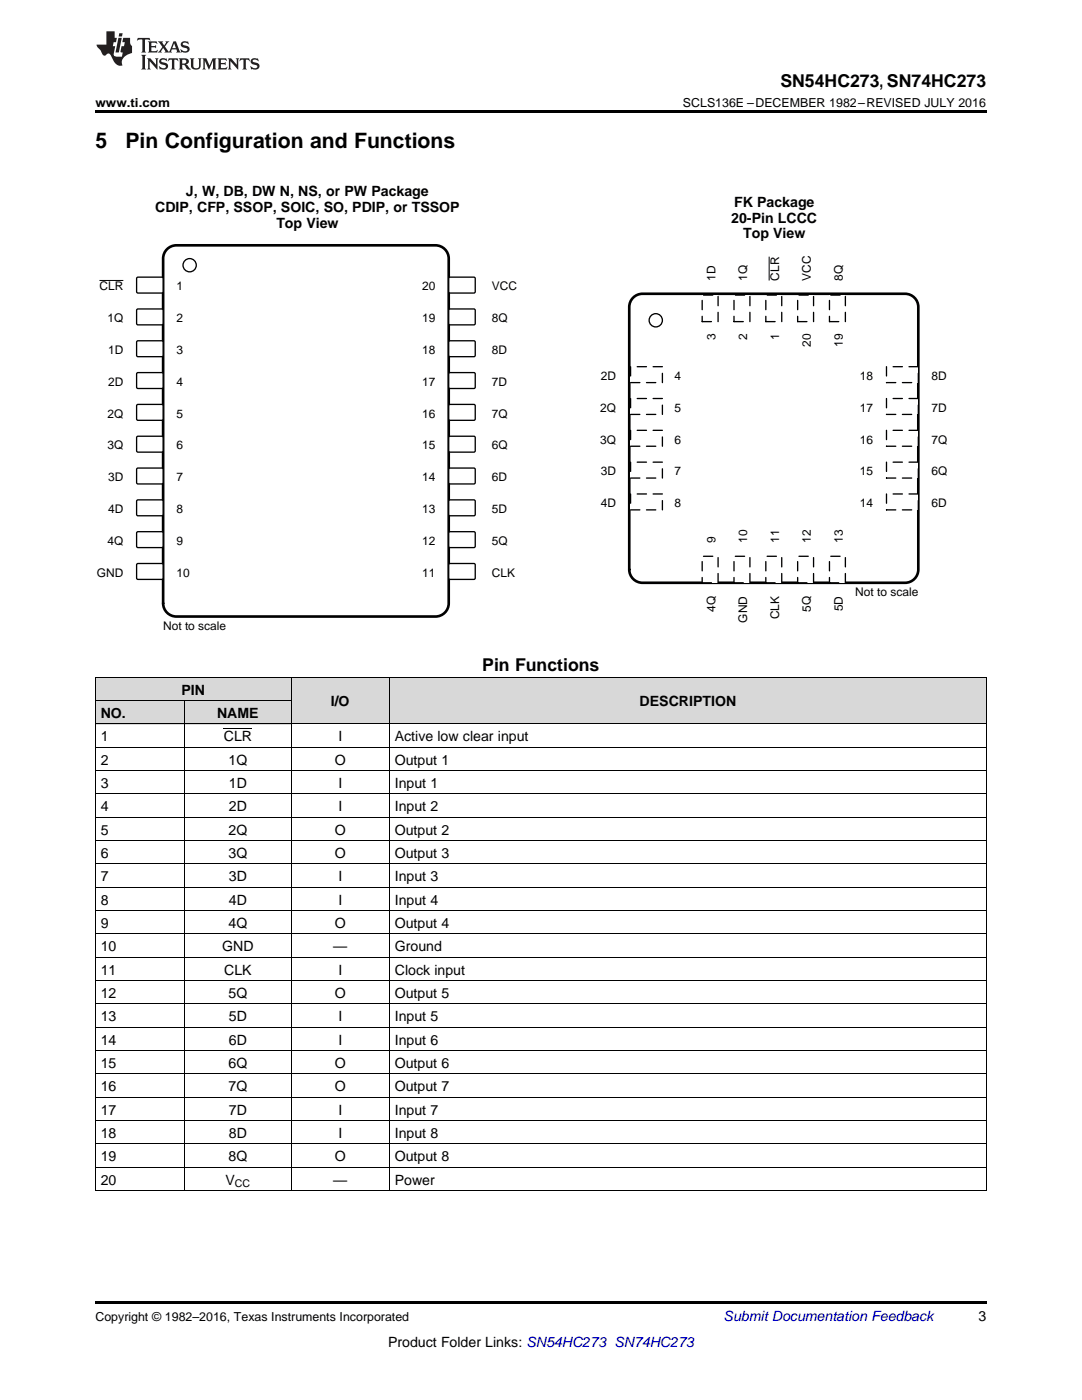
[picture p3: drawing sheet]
<svg xmlns="http://www.w3.org/2000/svg" width="216mm" height="279mm" viewBox="0 0 216 279" stroke-linecap="round" stroke-linejoin="round" font-family="sans-serif">
<g fill="#d8d8d8">
<path d="M58.1 135.2h19.6v9.3h-19.6z"/>
<path d="M77.7 135.2h119.1v9.3h-119.1z"/>
<path d="M19 139.9h17.8v4.6h-17.8z"/>
<path d="M36.8 139.9h21.3v4.6h-21.3z"/>
<path d="M19 135.2h17.8v4.7h-17.8z"/>
<path d="M36.8 135.2h21.3v4.7h-21.3z"/>
</g>
<path d="M19 237.6l.2 .1zM77.6 237.6l.1 .1zM196.7 237.6l.1 .1zM19 259.7h177.8v.5h-177.8z" fill="#000"/>
<g fill="none" stroke="#000" stroke-width=".2">
<path d="M19 135.2h177.8v102.5M19 139.8h39.1M19.1 135.2v102.5M36.8 139.8v97.9M58.1 135.2v102.5M77.7 135.2v102.5M19 158.5h177.8M19 153.8h177.8M19 149.1h177.8M19 144.5h177.8M19 177.1h177.8M19 172.4h177.8"/>
<path d="M19 167.8h177.8M19 163.1h177.8M19 195.7h177.8M19 191h177.8M19 186.4h177.8M19 181.7h177.8M19 219h177.8M19 214.3h177.8M19 209.7h177.8M19 205h177.8M19 200.4h177.8M19 237.6h177.8"/>
<path d="M19 233h177.8M19 228.3h177.8M19 223.6h177.8"/>
</g>
<circle cx="37.8" cy="52.9" r="1.32" fill="none" stroke="#000" stroke-width=".26"/>
<path d="M33.1 50a2.64 2.64 0 0 1 2.1-1h51.7a2.65 2.65 0 0 1 2.6 2.6v68.8a2.65 2.65 0 0 1-2.6 2.6h-51.7a2.65 2.65 0 0 1-2.6-2.6v-68.8v-.6z" fill="none" stroke="#000" stroke-width=".53"/>
<path d="M27.4 55.3h5l.2 .3-.1 2.8-.2 .1-4.9-.1-.1-.2v-2.6z" fill-rule="evenodd" fill="#fff"/>
<path d="M27.4 55.3h5l.2 .3-.1 2.8-.2 .1-4.9-.1-.1-.2v-2.6z" fill="none" stroke="#000" stroke-width=".26"/>
<path d="M19.9 56h4.7" fill="none" stroke="#000" stroke-width=".2"/>
<path d="M89.6 55.4l.2-.1h4.9l.1 .3v2.8l-.2 .1-4.9-.1-.2-.2z" fill-rule="evenodd" fill="#fff"/>
<path d="M89.6 55.4l.2-.1h4.9l.1 .3v2.8l-.2 .1-4.9-.1-.2-.2z" fill="none" stroke="#000" stroke-width=".26"/>
<path d="M27.4 61.7h5l.2 .2-.1 2.8-.2 .1h-4.9l-.1-.2v-2.7z" fill-rule="evenodd" fill="#fff"/>
<path d="M27.4 61.7h5l.2 .2-.1 2.8-.2 .1h-4.9l-.1-.2v-2.7z" fill="none" stroke="#000" stroke-width=".26"/>
<path d="M89.6 61.8l.2-.1h4.9l.1 .2v2.8l-.2 .1h-4.9l-.2-.2z" fill-rule="evenodd" fill="#fff"/>
<path d="M89.6 61.8l.2-.1h4.9l.1 .2v2.8l-.2 .1h-4.9l-.2-.2z" fill="none" stroke="#000" stroke-width=".26"/>
<path d="M27.4 68h5l.2 .3-.1 2.8-.2 .1-4.9-.1-.1-.2v-2.6z" fill-rule="evenodd" fill="#fff"/>
<path d="M27.4 68h5l.2 .3-.1 2.8-.2 .1-4.9-.1-.1-.2v-2.6z" fill="none" stroke="#000" stroke-width=".26"/>
<path d="M89.6 68.1l.2-.1h4.9l.1 .3v2.8l-.2 .1-4.9-.1-.2-.2z" fill-rule="evenodd" fill="#fff"/>
<path d="M89.6 68.1l.2-.1h4.9l.1 .3v2.8l-.2 .1-4.9-.1-.2-.2z" fill="none" stroke="#000" stroke-width=".26"/>
<path d="M27.4 74.4h5l.2 .2-.1 2.8-.2 .1h-4.9l-.1-.2v-2.7z" fill-rule="evenodd" fill="#fff"/>
<path d="M27.4 74.4h5l.2 .2-.1 2.8-.2 .1h-4.9l-.1-.2v-2.7z" fill="none" stroke="#000" stroke-width=".26"/>
<path d="M89.6 74.5l.2-.1h4.9l.1 .2v2.8l-.2 .1h-4.9l-.2-.2z" fill-rule="evenodd" fill="#fff"/>
<path d="M89.6 74.5l.2-.1h4.9l.1 .2v2.8l-.2 .1h-4.9l-.2-.2z" fill="none" stroke="#000" stroke-width=".26"/>
<path d="M27.4 80.7h5l.2 .3-.1 2.8-.2 .1-4.9-.1-.1-.2v-2.6z" fill-rule="evenodd" fill="#fff"/>
<path d="M27.4 80.7h5l.2 .3-.1 2.8-.2 .1-4.9-.1-.1-.2v-2.6z" fill="none" stroke="#000" stroke-width=".26"/>
<path d="M89.6 80.8l.2-.1h4.9l.1 .3v2.8l-.2 .1-4.9-.1-.2-.2z" fill-rule="evenodd" fill="#fff"/>
<path d="M89.6 80.8l.2-.1h4.9l.1 .3v2.8l-.2 .1-4.9-.1-.2-.2z" fill="none" stroke="#000" stroke-width=".26"/>
<path d="M27.4 87.1h5l.2 .2-.1 2.8-.2 .1h-4.9l-.1-.2v-2.7z" fill-rule="evenodd" fill="#fff"/>
<path d="M27.4 87.1h5l.2 .2-.1 2.8-.2 .1h-4.9l-.1-.2v-2.7z" fill="none" stroke="#000" stroke-width=".26"/>
<path d="M89.6 87.2l.2-.1h4.9l.1 .2v2.8l-.2 .1h-4.9l-.2-.2z" fill-rule="evenodd" fill="#fff"/>
<path d="M89.6 87.2l.2-.1h4.9l.1 .2v2.8l-.2 .1h-4.9l-.2-.2z" fill="none" stroke="#000" stroke-width=".26"/>
<path d="M27.4 93.4h5l.2 .3-.1 2.8-.2 .1-4.9-.1-.1-.2v-2.6z" fill-rule="evenodd" fill="#fff"/>
<path d="M27.4 93.4h5l.2 .3-.1 2.8-.2 .1-4.9-.1-.1-.2v-2.6z" fill="none" stroke="#000" stroke-width=".26"/>
<path d="M89.6 93.5l.2-.1h4.9l.1 .3v2.8l-.2 .1-4.9-.1-.2-.2z" fill-rule="evenodd" fill="#fff"/>
<path d="M89.6 93.5l.2-.1h4.9l.1 .3v2.8l-.2 .1-4.9-.1-.2-.2z" fill="none" stroke="#000" stroke-width=".26"/>
<path d="M27.4 99.8h5l.2 .2-.1 2.8-.2 .1h-4.9l-.1-.2v-2.7z" fill-rule="evenodd" fill="#fff"/>
<path d="M27.4 99.8h5l.2 .2-.1 2.8-.2 .1h-4.9l-.1-.2v-2.7z" fill="none" stroke="#000" stroke-width=".26"/>
<path d="M89.6 99.9l.2-.1h4.9l.1 .2v2.8l-.2 .1h-4.9l-.2-.2z" fill-rule="evenodd" fill="#fff"/>
<path d="M89.6 99.9l.2-.1h4.9l.1 .2v2.8l-.2 .1h-4.9l-.2-.2z" fill="none" stroke="#000" stroke-width=".26"/>
<path d="M27.4 106.1h5l.2 .3-.1 2.8-.2 .1-4.9-.1-.1-.2v-2.6z" fill-rule="evenodd" fill="#fff"/>
<path d="M27.4 106.1h5l.2 .3-.1 2.8-.2 .1-4.9-.1-.1-.2v-2.6z" fill="none" stroke="#000" stroke-width=".26"/>
<path d="M89.6 106.2l.2-.1h4.9l.1 .3v2.8l-.2 .1-4.9-.1-.2-.2z" fill-rule="evenodd" fill="#fff"/>
<path d="M89.6 106.2l.2-.1h4.9l.1 .3v2.8l-.2 .1-4.9-.1-.2-.2z" fill="none" stroke="#000" stroke-width=".26"/>
<path d="M27.4 112.5h5l.2 .2-.1 2.8-.2 .1h-4.9l-.1-.2v-2.7z" fill-rule="evenodd" fill="#fff"/>
<path d="M27.4 112.5h5l.2 .2-.1 2.8-.2 .1h-4.9l-.1-.2v-2.7z" fill="none" stroke="#000" stroke-width=".26"/>
<path d="M89.6 112.6l.2-.1h4.9l.1 .2v2.8l-.2 .1h-4.9l-.2-.2z" fill-rule="evenodd" fill="#fff"/>
<g fill="none" stroke="#000" stroke-width=".26">
<path d="M89.6 112.6l.2-.1h4.9l.1 .2v2.8l-.2 .1h-4.9l-.2-.2z"/>
<circle cx="130.9" cy="63.9" r="1.32"/>
</g>
<path d="M126.1 59.6a2.64 2.64 0 0 1 2.1-1h52.4a2.65 2.65 0 0 1 2.6 2.7v52.4a2.65 2.65 0 0 1-2.6 2.6h-52.4a2.65 2.65 0 0 1-2.6-2.6v-52.4v-.6z" fill="none" stroke="#000" stroke-width=".53"/>
<path d="M125.8 73.2h6.4v3.2h-6.4z" fill-rule="evenodd" fill="#fff"/>
<path d="M125.8 73.2h6.4v3.2h-6.4z" fill="none" stroke="#000" stroke-width=".26" stroke-dasharray="1.9 1.3"/>
<path d="M125.8 79.5h6.4v3.2h-6.4z" fill-rule="evenodd" fill="#fff"/>
<path d="M125.8 79.5h6.4v3.2h-6.4z" fill="none" stroke="#000" stroke-width=".26" stroke-dasharray="1.9 1.3"/>
<path d="M125.8 85.9h6.4v3.2h-6.4z" fill-rule="evenodd" fill="#fff"/>
<path d="M125.8 85.9h6.4v3.2h-6.4z" fill="none" stroke="#000" stroke-width=".26" stroke-dasharray="1.9 1.3"/>
<path d="M125.8 92.2h6.4v3.2h-6.4z" fill-rule="evenodd" fill="#fff"/>
<path d="M125.8 92.2h6.4v3.2h-6.4z" fill="none" stroke="#000" stroke-width=".26" stroke-dasharray="1.9 1.3"/>
<path d="M125.8 98.6h6.4v3.2h-6.4z" fill-rule="evenodd" fill="#fff"/>
<path d="M125.8 98.6h6.4v3.2h-6.4z" fill="none" stroke="#000" stroke-width=".26" stroke-dasharray="1.9 1.3"/>
<path d="M140.1 111h3.2v5.3h-3.2z" fill-rule="evenodd" fill="#fff"/>
<path d="M140.1 111h3.2v5.3h-3.2z" fill="none" stroke="#000" stroke-width=".26" stroke-dasharray="1.9 1.3"/>
<path d="M146.5 111h3.1v5.3h-3.1z" fill-rule="evenodd" fill="#fff"/>
<path d="M146.5 111h3.1v5.3h-3.1z" fill="none" stroke="#000" stroke-width=".26" stroke-dasharray="1.9 1.3"/>
<path d="M152.8 111h3.2v5.3h-3.2z" fill-rule="evenodd" fill="#fff"/>
<path d="M152.8 111h3.2v5.3h-3.2z" fill="none" stroke="#000" stroke-width=".26" stroke-dasharray="1.9 1.3"/>
<path d="M159.2 111h3.1v5.3h-3.1z" fill-rule="evenodd" fill="#fff"/>
<path d="M159.2 111h3.1v5.3h-3.1z" fill="none" stroke="#000" stroke-width=".26" stroke-dasharray="1.9 1.3"/>
<path d="M165.5 111h3.2v5.3h-3.2z" fill-rule="evenodd" fill="#fff"/>
<path d="M165.5 111h3.2v5.3h-3.2z" fill="none" stroke="#000" stroke-width=".26" stroke-dasharray="1.9 1.3"/>
<path d="M176.9 98.6h6.3v3.2h-6.3z" fill-rule="evenodd" fill="#fff"/>
<path d="M176.9 98.6h6.3v3.2h-6.3z" fill="none" stroke="#000" stroke-width=".26" stroke-dasharray="1.9 1.3"/>
<path d="M176.9 92.2h6.3v3.2h-6.3z" fill-rule="evenodd" fill="#fff"/>
<path d="M176.9 92.2h6.3v3.2h-6.3z" fill="none" stroke="#000" stroke-width=".26" stroke-dasharray="1.9 1.3"/>
<path d="M176.9 85.9h6.3v3.2h-6.3z" fill-rule="evenodd" fill="#fff"/>
<path d="M176.9 85.9h6.3v3.2h-6.3z" fill="none" stroke="#000" stroke-width=".26" stroke-dasharray="1.9 1.3"/>
<path d="M176.9 79.5h6.3v3.2h-6.3z" fill-rule="evenodd" fill="#fff"/>
<path d="M176.9 79.5h6.3v3.2h-6.3z" fill="none" stroke="#000" stroke-width=".26" stroke-dasharray="1.9 1.3"/>
<path d="M176.9 73.2h6.3v3.2h-6.3z" fill-rule="evenodd" fill="#fff"/>
<path d="M176.9 73.2h6.3v3.2h-6.3z" fill="none" stroke="#000" stroke-width=".26" stroke-dasharray="1.9 1.3"/>
<path d="M165.5 58.9h3.2v5.3h-3.2z" fill-rule="evenodd" fill="#fff"/>
<path d="M165.5 58.9h3.2v5.3h-3.2z" fill="none" stroke="#000" stroke-width=".26" stroke-dasharray="1.9 1.3"/>
<path d="M159.2 58.9h3.1v5.3h-3.1z" fill-rule="evenodd" fill="#fff"/>
<path d="M159.2 58.9h3.1v5.3h-3.1z" fill="none" stroke="#000" stroke-width=".26" stroke-dasharray="1.9 1.3"/>
<path d="M152.8 58.9h3.2v5.3h-3.2z" fill-rule="evenodd" fill="#fff"/>
<path d="M152.8 58.9h3.2v5.3h-3.2z" fill="none" stroke="#000" stroke-width=".26" stroke-dasharray="1.9 1.3"/>
<path d="M153.5 51.2v4.8" fill="none" stroke="#000" stroke-width=".2"/>
<path d="M146.5 58.9h3.1v5.3h-3.1z" fill-rule="evenodd" fill="#fff"/>
<path d="M146.5 58.9h3.1v5.3h-3.1z" fill="none" stroke="#000" stroke-width=".26" stroke-dasharray="1.9 1.3"/>
<path d="M140.1 58.9h3.2v5.3h-3.2z" fill-rule="evenodd" fill="#fff"/>
<path d="M140.1 58.9h3.2v5.3h-3.2z" fill="none" stroke="#000" stroke-width=".26" stroke-dasharray="1.9 1.3"/>
<path d="M19 22h177.8v.5h-177.8z" fill="#000"/>
<g fill="#231f20">
<path d="M27.5 7.6l-.1 .5 .4-.2h.6v.1v2.1l-.2 .4h1l-.3-.4v-2.1l.1-.1h.5l.5 .2-.2-.5zM29.5 8.3l.2 .3v1.5l-.2 .4h1.8l.2-.6a1.04 1.04 0 0 1-1.3 .2v-.7h.6l.3 .2v-.6l-.3 .2h-.6v-.6l.8-.1 .4 .3-.2-.5zM31.5 8.3l.9 1.1-.9 1.1h.8l-.2-.2 .5-.7 .4 .7-.2 .2h1.5l-.1-.2 .1-.4h.9l.1 .4-.2 .2h1l-.3-.3-.7-1.9h-.5l-.9 2-.8-1 .9-1h-.8l.1 .3-.3 .5-.4-.6 .2-.2zM34.7 8.6l.4 1h-.7zM36.3 8.4a.63 .63 0 0 0-.2 .7 .63 .63 0 0 0 .6 .4l.6 .2 .1 .2a.75 .75 0 0 1-.7 .4 .75 .75 0 0 1-.6-.5l.1 .7 .1-.1a1.11 1.11 0 0 0 1.5-.6 1.13 1.13 0 0 0-1.2-.8l-.1-.4a1.04 1.04 0 0 1 1.2 .2l-.2-.5-.1 .1-.5-.2zM28.2 10.9l.2 .4v2.2l-.2 .4h1l-.3-.4v-2.2l.3-.4zM29.3 11.6l.3 .4v1.5l-.3 .4h.8l-.2-.4v-1.3l1.5 1.7v-1.9l.2-.4h-.7l.2 .4v.9l-1.1-1.3zM32 11.8a.62 .62 0 0 0-.2 .7 .62 .62 0 0 0 .6 .4l.6 .1 .1 .3a.76 .76 0 0 1-.7 .3 .76 .76 0 0 1-.6-.4l.1 .7 .1-.1a1.11 1.11 0 0 0 1.5-.6 1.13 1.13 0 0 0-1.2-.8l-.1-.4a1.04 1.04 0 0 1 1.2 .2l-.2-.6-.1 .1-.5-.1zM33.7 11.6l-.2 .6a.61 .61 0 0 1 .8-.3v1.6l-.2 .4h.9l-.2-.4v-1.6a.63 .63 0 0 1 .8 .3l-.2-.6zM35.6 11.6l.3 .4v1.5l-.3 .4h1l-.2-.2v-.8l.5 .2a.76 .76 0 0 0 1.2 .7l-1-1a.58 .58 0 0 0 .6-.5 .58 .58 0 0 0-.5-.6zM36.4 11.9h.1a.45 .45 0 0 1 .5 .1 .45 .45 0 0 1 .1 .5l-.7 .2zM37.9 11.6l.2 .2a2.17 2.17 0 0 0 .3 1.9 .99 .99 0 0 0 1.6-.6v-1.1l.2-.4h-.7l.2 .2a1.92 1.92 0 0 1-.2 1.8 .6 .6 0 0 1-.9-.5v-1.1l.2-.4zM40.4 11.6l.2 .4v1.5l-.2 .4h.7l-.2-.4v-1.4l.8 1.8 .8-1.8v1.4l-.2 .4h.9l-.2-.4v-1.5l.2-.4h-.8l-.6 1.5-.6-1.5zM43.4 11.6l.2 .4v1.5l-.2 .4h1.8l.2-.6a1.04 1.04 0 0 1-1.3 .1v-.6h.5l.4 .2v-.6l-.4 .2h-.5v-.7h.8l.3 .3-.1-.6zM45.5 11.6l.2 .4v1.5l-.2 .4h.7l-.2-.4v-1.3l1.5 1.7v-1.9l.2-.4h-.7l.2 .4v.9l-1.1-1.3zM47.9 11.6l-.1 .6a.61 .61 0 0 1 .8-.3v1.6l-.3 .4h1l-.3-.4 .1-1.6a.63 .63 0 0 1 .7 .3l-.1-.6zM50.2 11.8a.62 .62 0 0 0-.2 .7 .62 .62 0 0 0 .6 .4l.6 .1 .2 .3a.76 .76 0 0 1-.8 .3 .76 .76 0 0 1-.6-.4l.1 .7 .2-.1a1.11 1.11 0 0 0 1.5-.6 1.13 1.13 0 0 0-1.3-.8l-.1-.4a1.04 1.04 0 0 1 1.2 .2l-.1-.6-.2 .1-.5-.1z"/>
<path d="M21.2 6.3v2.6h-1.9l.1 .4 .7 .9a.91 .91 0 0 0 1 .8 .56 .56 0 0 1 .5-.3 .56 .56 0 0 1 .5 .3l.4 .8a1.53 1.53 0 0 0 1.9 1.2 1.54 1.54 0 0 1 1-2.1l.9-.3v-1.4a1.52 1.52 0 0 1-.3-1.6h-1.4l-.2 .8h.5l-.2 .8h-.4l-.2 1v.2l.4 .1-.2 .8a1.93 1.93 0 0 1-1.6-.3l.3-1.8h-.5l.2-.8h.4l.2-.8h-.4v-1.3zM23.6 7.6l-.6 2.9h.7l.6-2.9zM23.8 6.6l-.1 .7h.6l.2-.7z"/>
</g>
<path d="M44.7 145.4h5.6" fill="none" stroke="#000" stroke-width=".2"/>
<g font-size="4.2">
<text x="19" y="29.6">5</text>
<text x="25" y="29.6">Pin Configuration and Functions</text>
</g>
<g font-size="3.5">
<text x="155.7" y="17.3">SN54HC273, SN74HC273</text>
<text x="96.2" y="133.9">Pin Functions</text>
</g>
<g font-size="2.8">
<text x="37.1" y="39.1">J, W, DB, DW N, NS, or PW Package</text>
<text x="146.5" y="41.2">FK Package</text>
<text x="31" y="42.3">CDIP, CFP, SSOP, SOIC, SO, PDIP, or TSSOP</text>
<text x="55.1" y="45.4">Top View</text>
<text x="145.9" y="44.4">20-Pin LCCC</text>
<text x="148.3" y="47.6">Top View</text>
<text x="20.1" y="143.3">NO.</text>
<text x="36.2" y="138.6">PIN</text>
<text x="43.3" y="143.3">NAME</text>
<text x="66" y="140.9">I/O</text>
<text x="127.6" y="140.9">DESCRIPTION</text>
<text x="20.1" y="147.9">1</text>
<text x="44.7" y="147.9">CLR</text>
<text x="67.5" y="147.9">I</text>
<text x="78.8" y="147.9">Active low clear input</text>
<text x="20.1" y="152.6">2</text>
<text x="45.6" y="152.6">1Q</text>
<text x="66.8" y="152.6">O</text>
<text x="78.8" y="152.6">Output 1</text>
<text x="20.1" y="157.2">3</text>
<text x="20.1" y="161.9">4</text>
<text x="45.7" y="157.2">1D</text>
<text x="45.7" y="161.9">2D</text>
<text x="67.5" y="157.2">I</text>
<text x="67.5" y="161.9">I</text>
<text x="78.8" y="157.2">Input 1</text>
<text x="78.8" y="161.9">Input 2</text>
<text x="20.1" y="166.5">5</text>
<text x="45.6" y="166.5">2Q</text>
<text x="66.8" y="166.5">O</text>
<text x="78.8" y="166.5">Output 2</text>
<text x="20.1" y="171.2">6</text>
<text x="45.6" y="171.2">3Q</text>
<text x="66.8" y="171.2">O</text>
<text x="78.8" y="171.2">Output 3</text>
<text x="20.1" y="175.9">7</text>
<text x="45.7" y="175.9">3D</text>
<text x="67.5" y="175.9">I</text>
<text x="78.8" y="175.9">Input 3</text>
<text x="20.1" y="180.5">8</text>
<text x="20.1" y="185.2">9</text>
<text x="45.6" y="185.2">4Q</text>
<text x="45.7" y="180.5">4D</text>
<text x="66.8" y="185.2">O</text>
<text x="67.5" y="180.5">I</text>
<text x="78.8" y="180.5">Input 4</text>
<text x="78.8" y="185.2">Output 4</text>
<text x="20.1" y="189.8">10</text>
<text x="44.3" y="189.8">GND</text>
<text x="66.5" y="189.8">—</text>
<text x="78.8" y="189.8">Ground</text>
<text x="20.1" y="194.5">11</text>
<text x="44.7" y="194.5">CLK</text>
<text x="67.5" y="194.5">I</text>
<text x="78.8" y="194.5">Clock input</text>
<text x="20.1" y="199.1">12</text>
<text x="20.1" y="203.8">13</text>
<text x="45.6" y="199.1">5Q</text>
<text x="45.7" y="203.8">5D</text>
<text x="66.8" y="199.1">O</text>
<text x="67.5" y="203.8">I</text>
<text x="78.8" y="199.1">Output 5</text>
<text x="78.8" y="203.8">Input 5</text>
<text x="20.1" y="208.5">14</text>
<text x="45.7" y="208.5">6D</text>
<text x="67.5" y="208.5">I</text>
<text x="78.8" y="208.5">Input 6</text>
<text x="20.1" y="213.1">15</text>
<text x="45.6" y="213.1">6Q</text>
<text x="66.8" y="213.1">O</text>
<text x="78.8" y="213.1">Output 6</text>
<text x="20.1" y="217.8">16</text>
<text x="45.6" y="217.8">7Q</text>
<text x="66.8" y="217.8">O</text>
<text x="78.8" y="217.8">Output 7</text>
<text x="20.1" y="222.4">17</text>
<text x="20.1" y="227.1">18</text>
<text x="45.7" y="222.4">7D</text>
<text x="45.7" y="227.1">8D</text>
<text x="67.5" y="222.4">I</text>
<text x="67.5" y="227.1">I</text>
<text x="78.8" y="222.4">Input 7</text>
<text x="78.8" y="227.1">Input 8</text>
<text x="20.1" y="231.7">19</text>
<text x="45.6" y="231.7">8Q</text>
<text x="66.8" y="231.7">O</text>
<text x="78.8" y="231.7">Output 8</text>
<text x="20.1" y="236.4">20</text>
<text x="45" y="236.4">V</text>
<text x="66.5" y="236.4">—</text>
<text x="78.8" y="236.4">Power</text>
<text x="195.3" y="263.6">3</text>
<text x="77.4" y="268.9">Product Folder Links: SN54HC273 SN74HC273</text>
</g>
<text font-size="2.8" fill="#0000c8" x="144.4" y="263.6">Submit Documentation Feedback</text>
<g font-size="2.5">
<text x="19" y="21.4">www.ti.com</text>
<text x="136.3" y="21.4">SCLS136E –DECEMBER 1982–REVISED JULY 2016</text>
<text x="19" y="263.6">Copyright © 1982–2016, Texas Instruments Incorporated</text>
</g>
<g font-size="2.4">
<text x="19.9" y="58">CLR</text>
<text x="35.2" y="58">1</text>
<text x="84.2" y="58">20</text>
<text x="98.1" y="58">VCC</text>
<text x="142.8" y="56" transform="rotate(-90 142.8 56)">1D</text>
<text x="149.1" y="56" transform="rotate(-90 149.1 56)">1Q</text>
<text x="155.5" y="56" transform="rotate(-90 155.5 56)">CLR</text>
<text x="161.8" y="56" transform="rotate(-90 161.8 56)">VCC</text>
<text x="168.2" y="56" transform="rotate(-90 168.2 56)">8Q</text>
<text x="21.4" y="64.3">1Q</text>
<text x="35.2" y="64.3">2</text>
<text x="84.2" y="64.3">19</text>
<text x="98.1" y="64.3">8Q</text>
<text x="21.6" y="70.7">1D</text>
<text x="35.2" y="70.7">3</text>
<text x="84.2" y="70.7">18</text>
<text x="98.1" y="70.7">8D</text>
<text x="142.8" y="67.9" transform="rotate(-90 142.8 67.9)">3</text>
<text x="149.1" y="67.9" transform="rotate(-90 149.1 67.9)">2</text>
<text x="155.5" y="67.9" transform="rotate(-90 155.5 67.9)">1</text>
<text x="161.8" y="69.2" transform="rotate(-90 161.8 69.2)">20</text>
<text x="168.2" y="69.2" transform="rotate(-90 168.2 69.2)">19</text>
<text x="21.6" y="77">2D</text>
<text x="35.2" y="77">4</text>
<text x="84.2" y="77">17</text>
<text x="98.1" y="77">7D</text>
<text x="119.9" y="75.8">2D</text>
<text x="134.6" y="75.8">4</text>
<text x="171.6" y="75.8">18</text>
<text x="185.9" y="75.8">8D</text>
<text x="21.4" y="83.4">2Q</text>
<text x="35.2" y="83.4">5</text>
<text x="84.2" y="83.4">16</text>
<text x="98.1" y="83.4">7Q</text>
<text x="119.7" y="82.2">2Q</text>
<text x="134.6" y="82.2">5</text>
<text x="171.6" y="82.2">17</text>
<text x="185.9" y="82.2">7D</text>
<text x="21.4" y="89.7">3Q</text>
<text x="35.2" y="89.7">6</text>
<text x="84.2" y="89.7">15</text>
<text x="98.1" y="89.7">6Q</text>
<text x="119.7" y="88.5">3Q</text>
<text x="134.6" y="88.5">6</text>
<text x="171.6" y="88.5">16</text>
<text x="185.9" y="88.5">7Q</text>
<text x="119.9" y="94.9">3D</text>
<text x="134.6" y="94.9">7</text>
<text x="171.6" y="94.9">15</text>
<text x="185.9" y="94.9">6Q</text>
<text x="21.6" y="96.1">3D</text>
<text x="35.2" y="96.1">7</text>
<text x="84.2" y="96.1">14</text>
<text x="98.1" y="96.1">6D</text>
<text x="119.9" y="101.2">4D</text>
<text x="134.6" y="101.2">8</text>
<text x="171.6" y="101.2">14</text>
<text x="185.9" y="101.2">6D</text>
<text x="21.6" y="102.4">4D</text>
<text x="35.2" y="102.4">8</text>
<text x="84.2" y="102.4">13</text>
<text x="98.1" y="102.4">5D</text>
<text x="21.4" y="108.8">4Q</text>
<text x="35.2" y="108.8">9</text>
<text x="84.2" y="108.8">12</text>
<text x="98.1" y="108.8">5Q</text>
<text x="142.8" y="108.4" transform="rotate(-90 142.8 108.4)">9</text>
<text x="149.1" y="108.4" transform="rotate(-90 149.1 108.4)">10</text>
<text x="155.5" y="108.4" transform="rotate(-90 155.5 108.4)">11</text>
<text x="161.8" y="108.4" transform="rotate(-90 161.8 108.4)">12</text>
<text x="168.2" y="108.4" transform="rotate(-90 168.2 108.4)">13</text>
<text x="19.3" y="115.1">GND</text>
<text x="35.2" y="115.1">10</text>
<text x="84.2" y="115.1">11</text>
<text x="98.1" y="115.1">CLK</text>
<text x="170.7" y="119">Not to scale</text>
<text x="32.6" y="125.7">Not to scale</text>
<text x="142.8" y="122.1" transform="rotate(-90 142.8 122.1)">4Q</text>
<text x="149.1" y="124.2" transform="rotate(-90 149.1 124.2)">GND</text>
<text x="155.5" y="123.6" transform="rotate(-90 155.5 123.6)">CLK</text>
<text x="161.8" y="122.1" transform="rotate(-90 161.8 122.1)">5Q</text>
<text x="168.2" y="122" transform="rotate(-90 168.2 122)">5D</text>
</g>
<text font-size="2.1" x="46.9" y="237">CC</text>
</svg>
